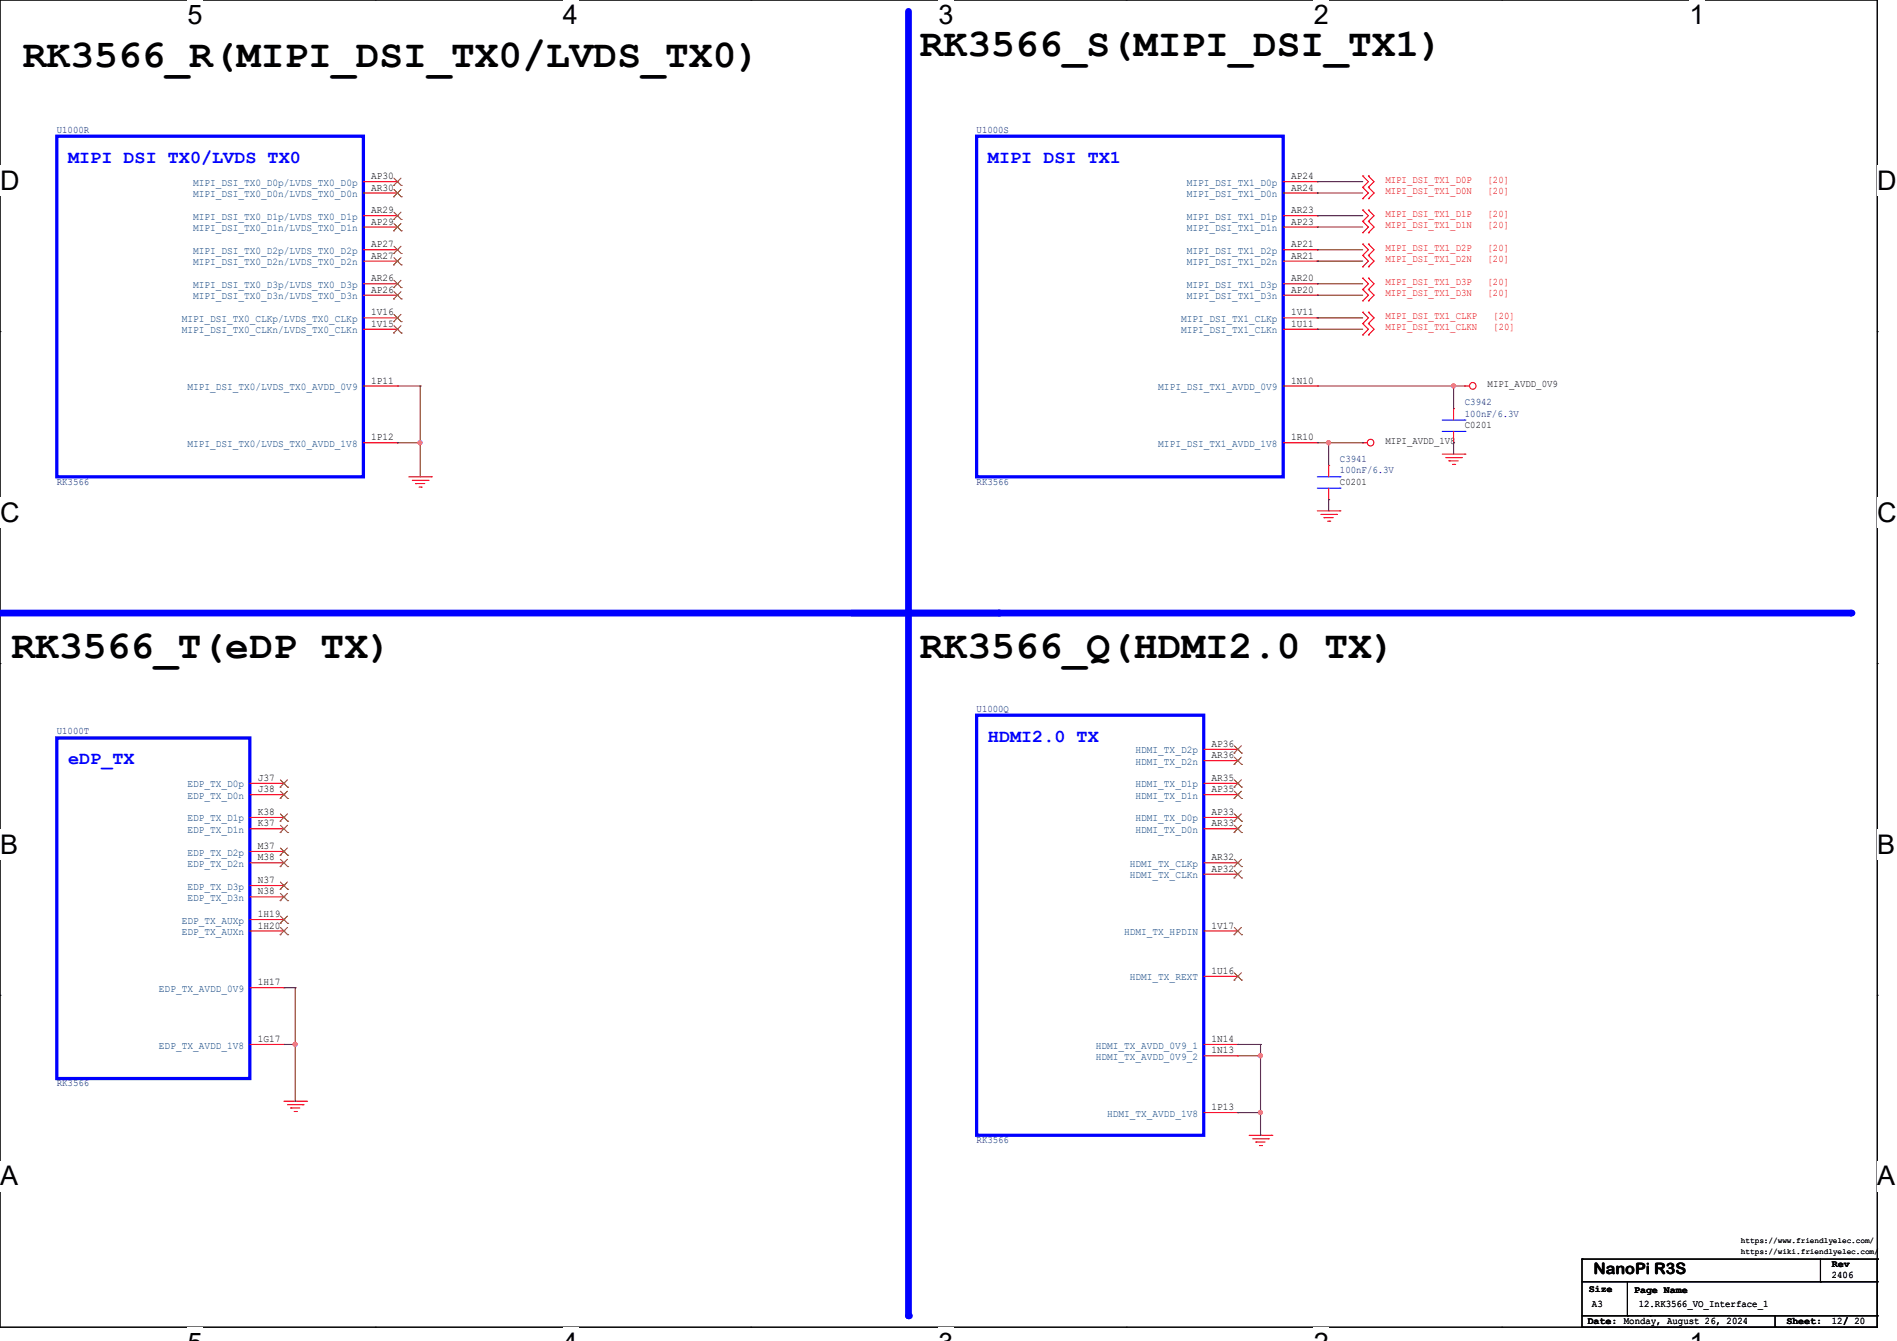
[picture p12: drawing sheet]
<svg xmlns="http://www.w3.org/2000/svg" width="297mm" height="210mm" viewBox="0 0 297 210" stroke-linecap="round" stroke-linejoin="round" font-family="sans-serif">
<path d="M0 0h293.9v207.9h-293.9z" fill="none" stroke="#000" stroke-width=".17"/>
<g fill="#fff">
<path d="M29.4 0h2.4v4.7h-2.4z"/>
<path d="M29.4 207.9h2.4v2.1h-2.4z"/>
</g>
<path d="M58.8 0h.1M58.8 207.9h.1" fill="none" stroke="#000" stroke-width=".17"/>
<g fill="#fff">
<path d="M88.1 0h2.4v4.7h-2.4z"/>
<path d="M88.1 207.9h2.4v2.1h-2.4z"/>
</g>
<path d="M117.6 0h.1M117.6 207.9h.1" fill="none" stroke="#000" stroke-width=".17"/>
<g fill="#fff">
<path d="M146.9 0h2.4v4.7h-2.4z"/>
<path d="M146.9 207.9h2.4v2.1h-2.4z"/>
</g>
<path d="M176.3 0h.1M176.3 207.9h.1" fill="none" stroke="#000" stroke-width=".17"/>
<g fill="#fff">
<path d="M205.7 0h2.4v4.7h-2.4z"/>
<path d="M205.7 207.9h2.4v2.1h-2.4z"/>
</g>
<path d="M235.1 0h.1M235.1 207.9h.1" fill="none" stroke="#000" stroke-width=".17"/>
<g fill="#fff">
<path d="M264.5 0h2.4v4.7h-2.4z"/>
<path d="M264.5 207.9h2.4v2.1h-2.4z"/>
<path d="M0 26h3v4.7h-3z"/>
<path d="M293.9 26h3.1v4.7h-3.1z"/>
<path d="M0 77.9h3v4.7h-3z"/>
<path d="M293.9 77.9h3.1v4.7h-3.1z"/>
</g>
<path d="M0 51.9h.1M293.9 51.9h.1" fill="none" stroke="#000" stroke-width=".17"/>
<g fill="#fff">
<path d="M0 129.9h2.8v4.7h-2.8z"/>
<path d="M293.9 129.9h2.9v4.7h-2.9z"/>
</g>
<path d="M0 103.9h.1M293.9 103.9h.1" fill="none" stroke="#000" stroke-width=".17"/>
<g fill="#fff">
<path d="M0 181.8h2.8v4.8h-2.8z"/>
<path d="M293.8 181.8h3v4.8h-3z"/>
</g>
<path d="M0 155.9h.1M293.9 155.9h.1" fill="none" stroke="#000" stroke-width=".17"/>
<path d="M142.2 1.8v204.3" fill="none" stroke="#00f" stroke-width="1.1"/>
<circle cx="142.2" cy="206.1" r=".53" fill="#00f"/>
<path d="M133.4 96h156.4" fill="none" stroke="#00f" stroke-width="1.1"/>
<circle cx="289.8" cy="96" r=".53" fill="#00f"/>
<path d="M0 96h156.5" fill="none" stroke="#00f" stroke-width="1.1"/>
<circle cx="156.5" cy="96" r=".53" fill="#00f"/>
<g fill="none" stroke="#f00" stroke-width=".17">
<path d="M56.9 28.4h5.3M56.9 30.2h5.3M56.9 33.8h5.3M56.9 35.6h5.3M56.9 39.1h5.3M62.2 28.4h.1M62.2 30.2h.1M62.2 33.8h.1M62.2 35.6h.1M62.2 39.1h.1M200.9 28.4h5.3M200.9 30.2h5.3"/>
<path d="M200.9 33.8h5.3M200.9 35.6h5.3M200.9 39.1h5.3M206.2 28.4h.1M206.2 30.2h.1M206.2 33.8h.1M206.2 35.6h.1M206.2 39.1h.1M213.4 29.3h.1M213.4 27.6h.1M213.4 31.1h.1M213.4 34.7h.1"/>
<path d="M213.4 32.9h.1M213.4 36.4h.1M213.4 38.2h.1M213.4 27.6l.8 .8-.8 .9M213.4 29.3l.8 .9-.8 .9M213.4 32.9l.8 .9-.8 .9M213.4 34.7l.8 .9-.8 .8M213.4 38.2l.8 .9-.8 .9M214.2 29.3h.1M214.2 27.6h.1M214.2 31.1h.1M214.2 34.7h.1"/>
<path d="M214.2 32.9h.1M214.2 36.4h.1M214.2 38.2h.1M214.2 27.6l.9 .8-.9 .9M214.2 29.3l.9 .9-.9 .9M214.2 32.9l.9 .9-.9 .9M214.2 34.7l.9 .9-.9 .8M214.2 38.2l.9 .9-.9 .9M56.9 40.9h5.3M56.9 44.4h5.3M56.9 46.2h5.3M56.9 49.8h5.3"/>
<path d="M56.9 51.6h5.3M62.2 40.9h.1M62.2 44.4h.1M62.2 46.2h.1M62.2 49.8h.1M62.2 51.6h.1M200.9 40.9h5.3M200.9 44.4h5.3M200.9 46.2h5.3M200.9 49.8h5.3M200.9 51.6h5.3M206.2 40.9h.1"/>
<path d="M206.2 44.4h.1M206.2 46.2h.1M206.2 49.8h.1M206.2 51.6h.1M213.4 50.7h.1M213.4 48.9h.1M213.4 52.5h.1M213.4 40h.1M213.4 41.8h.1M213.4 45.3h.1M213.4 43.6h.1M213.4 47.1h.1"/>
<path d="M213.4 48.9l.8 .9-.8 .9M213.4 50.7l.8 .9-.8 .9M213.4 40l.8 .9-.8 .9M213.4 43.6l.8 .8-.8 .9M213.4 45.3l.8 .9-.8 .9M214.2 50.7h.1M214.2 48.9h.1M214.2 52.5h.1M214.2 40h.1M214.2 41.8h.1M214.2 45.3h.1M214.2 43.6h.1"/>
<path d="M214.2 47.1h.1M214.2 48.9l.9 .9-.9 .9M214.2 50.7l.9 .9-.9 .9M214.2 40l.9 .9-.9 .9M214.2 43.6l.9 .8-.9 .9M214.2 45.3l.9 .9-.9 .9M56.9 60.5h5.3M56.9 69.3h5.3M62.2 60.5h.1M62.2 69.3h.1M64 74.7h3.6M64.6 75.2h2.4"/>
<path d="M65.1 75.7h.1M65.1 75.7h1.4M65.6 76.3h.4M66 76.3h.1M67 75.2h.1M67.6 74.7h.1M200.9 60.5h5.3M200.9 69.3h5.3M206.2 60.5h.1M206.2 69.3h.1M208 72.9h.1M208 78.2h.1"/>
<path d="M208 72.9v1.8M208 76.5v1.7M213.4 69.3h.1M213.4 69.3h.7M225.8 71.1h3.6M226.4 71.7h2.4M226.9 72.2h.1M226.9 72.2h1.4M227.4 72.7h.4M227.6 64h.1M227.6 69.3h.1M227.6 64v1.8"/>
<path d="M227.6 67.6v1.7M227.8 72.7h.1M228.8 71.7h.1M229.4 60.5h.1M229.4 71.1h.1M229.4 60.5h.7M206.2 80h3.6M206.8 80.6h2.5M207.3 81.1h.1M207.3 81.1h1.4M207.9 81.6h.3M208.2 81.6h.1"/>
<path d="M209.3 80.6h.1M209.8 80h.1M188.5 117.3h5.3M188.5 119.1h5.3M193.8 117.3h.1M193.8 119.1h.1M39.1 122.7h5.4M39.1 124.5h5.4M39.1 128h5.4M39.1 129.8h5.4M39.1 135.1h5.4M39.1 133.4h5.4"/>
<path d="M39.1 138.7h5.4M44.5 122.7h.1M44.5 124.5h.1M44.5 128h.1M44.5 129.8h.1M44.5 133.4h.1M44.5 135.1h.1M44.5 138.7h.1M188.5 122.7h5.3M188.5 124.5h5.3M188.5 128h5.3M188.5 129.8h5.3"/>
<path d="M188.5 135.1h5.3M188.5 136.9h5.3M193.8 122.7h.1M193.8 124.5h.1M193.8 128h.1M193.8 129.8h.1M193.8 135.1h.1M193.8 136.9h.1M39.1 145.8h5.4M39.1 140.5h5.4M39.1 144h5.4M39.1 154.7h5.4"/>
<path d="M44.5 140.5h.1M44.5 144h.1M44.5 145.8h.1M44.5 154.7h.1M188.5 145.8h5.3M188.5 152.9h5.3M193.8 145.8h.1M193.8 152.9h.1M39.1 163.6h5.4M44.5 163.6h.1M44.5 172.5h3.5M45 173h2.5"/>
<path d="M45.5 173.5h.1M45.5 173.5h1.4M46.1 174.1h.3M46.4 174.1h.1M47.5 173h.1M48 172.5h.1M188.5 163.6h5.3M188.5 165.4h5.3M188.5 174.2h5.3M193.8 163.6h.1M193.8 165.4h.1M193.8 174.2h.1"/>
<path d="M195.6 177.8h3.5M196.1 178.4h2.5M196.6 178.9h.1M196.6 178.9h1.5M197.2 179.4h.3M197.5 179.4h.1M198.6 178.4h.1M199.1 177.8h.1"/>
<circle cx="214.6" cy="69.3" r=".52"/>
<circle cx="230.6" cy="60.4" r=".52"/>
</g>
<g fill="none" stroke="#000" stroke-width=".17">
<path d="M247.7 197.2h.1M247.7 197.2v10.7M247.7 197.2h46.2M285 197.2v3.5M293.9 197.2h.1M293.9 197.2v10.7h-46.2M247.7 207.9h.1M247.7 200.7h46.2M247.7 206.1h46.2M254.8 206.1h.1M254.8 200.7v5.4M258.4 206.1h.1"/>
<path d="M277.9 207.9h.1M277.9 206.1v1.8M285 200.7h.1M293.9 200.7h.1M293.9 206.1h.1"/>
</g>
<path d="M8.9 21.3h48v53.4h-48zM152.9 21.3h48v53.4h-48zM8.9 115.6h30.2v53.3h-30.2zM152.9 112h35.6v65.8h-35.6z" fill="none" stroke="#00f" stroke-width=".51"/>
<g fill="none" stroke="#7f3f00" stroke-width=".16">
<path d="M61.6 29h.1M61.6 30.8h.1M61.6 34.4h.1M61.6 36.2h.1M61.6 39.7h.1M61.7 27.9l1.1 1.1M61.7 29.7l1.1 1.1M61.7 33.2l1.1 1.2M61.7 35l1.1 1.2M61.7 38.6l1.1 1.1M62.8 27.9l-1.2 1.1M62.8 29.7l-1.2 1.1"/>
<path d="M62.8 33.2l-1.2 1.2M62.8 35l-1.2 1.2M62.8 38.6l-1.2 1.1M62.8 29h.1M62.8 30.8h.1M62.8 34.4h.1M62.8 36.2h.1M62.8 39.7h.1M61.6 41.5h.1M61.6 45h.1M61.6 46.8h.1M61.6 50.4h.1"/>
<path d="M61.6 52.2h.1M61.7 40.3l1.1 1.2M61.7 43.9l1.1 1.1M61.7 45.7l1.1 1.1M61.7 49.2l1.1 1.2M61.7 51l1.1 1.2M62.8 40.3l-1.2 1.2M62.8 43.9l-1.2 1.1M62.8 45.7l-1.2 1.1M62.8 49.2l-1.2 1.2M62.8 51l-1.2 1.2M62.8 41.5h.1"/>
<path d="M62.8 45h.1M62.8 46.8h.1M62.8 50.4h.1M62.8 52.2h.1M193.2 117.9h.1M193.2 119.7h.1M193.3 116.8l1.1 1.1M193.3 118.6l1.1 1.1M194.4 116.8l-1.2 1.1M194.4 118.6l-1.2 1.1M194.4 117.9h.1M194.4 119.7h.1"/>
<path d="M43.9 123.3h.1M43.9 125.1h.1M43.9 128.6h.1M43.9 130.4h.1M43.9 133.9h.1M43.9 135.7h.1M43.9 139.3h.1M43.9 122.1l1.1 1.2M43.9 123.9l1.1 1.2M43.9 127.5l1.1 1.1M43.9 129.2l1.1 1.2M43.9 132.8l1.1 1.1"/>
<path d="M43.9 134.6l1.1 1.1M43.9 138.1l1.1 1.2M43.9 139.9l1.1 1.2M45 122.1l-1.1 1.2M45 123.9l-1.1 1.2M45 127.5l-1.1 1.1M45 129.2l-1.1 1.2M45 132.8l-1.1 1.1M45 134.6l-1.1 1.1M45 138.1l-1.1 1.2M45 139.9l-1.1 1.2M45 123.3h.1"/>
<path d="M45 125.1h.1M45 128.6h.1M45 130.4h.1M45 133.9h.1M45 135.7h.1M45 139.3h.1M193.2 123.3h.1M193.2 125.1h.1M193.2 128.6h.1M193.2 130.4h.1M193.2 135.7h.1M193.2 137.5h.1"/>
<path d="M193.3 122.1l1.1 1.2M193.3 123.9l1.1 1.2M193.3 127.5l1.1 1.1M193.3 129.2l1.1 1.2M193.3 134.6l1.1 1.1M193.3 136.4l1.1 1.1M194.4 122.1l-1.2 1.2M194.4 123.9l-1.2 1.2M194.4 127.5l-1.2 1.1M194.4 129.2l-1.2 1.2M194.4 134.6l-1.2 1.1M194.4 136.4l-1.2 1.1"/>
<path d="M194.4 123.3h.1M194.4 125.1h.1M194.4 128.6h.1M194.4 130.4h.1M194.4 135.7h.1M194.4 137.5h.1M43.9 141.1h.1M43.9 144.6h.1M43.9 146.4h.1M43.9 143.5l1.1 1.1M43.9 145.2l1.1 1.2M45 143.5l-1.1 1.1"/>
<path d="M45 145.2l-1.1 1.2M45 141.1h.1M45 144.6h.1M45 146.4h.1M193.2 146.4h.1M193.2 153.5h.1M193.3 145.2l1.1 1.2M193.3 152.4l1.1 1.1M194.4 145.2l-1.2 1.2M194.4 152.4l-1.2 1.1M194.4 146.4h.1M194.4 153.5h.1"/>
</g>
<path d="M206.2 74.7h3.6M206.2 76.5h3.6M209.8 74.7h.1M209.8 76.5h.1M225.8 65.8h3.6M225.8 67.6h3.6M229.4 65.8h.1M229.4 67.6h.1" fill="none" stroke="#00f" stroke-width=".17"/>
<g fill="none" stroke="#7f003f" stroke-width=".17">
<path d="M206.2 28.4h.1M206.2 30.2h.1M206.2 33.8h.1M206.2 35.6h.1M206.2 39.1h.1M206.2 28.4h7.2M206.2 30.2h7.2M206.2 33.8h7.2M206.2 35.6h7.2M206.2 39.1h7.2M206.2 49.8h.1M206.2 51.6h.1"/>
<path d="M206.2 40.9h.1M206.2 44.4h.1M206.2 46.2h.1M206.2 49.8h7.2M206.2 51.6h7.2M206.2 40.9h7.2M206.2 44.4h7.2M206.2 46.2h7.2M62.2 69.3h.1M62.2 60.5h.1M62.2 69.3h3.6M62.2 60.5h3.6"/>
<path d="M65.8 60.5h.1M65.8 69.3h.1M65.8 60.5v14.2M206.2 69.3h7.2M206.2 60.5h23.2M208 69.3h.1M208 78.2h.1M208 69.3v3.6M208 78.2v1.8M213.4 69.3h.1M227.6 60.5h.1M227.6 69.3h.1"/>
<path d="M227.6 60.5v3.5M227.6 69.3v1.8M229.4 60.5h.1M44.5 154.7h1.7M46.2 154.7h.1M46.2 154.7v17.8M44.5 163.6h1.7M46.2 163.6h.1M46.2 172.5h.1M193.8 163.6h.1M193.8 174.2h.1M193.8 163.6h3.6"/>
<path d="M193.8 174.2h3.6M193.8 165.4h3.6M197.4 163.6h.1M197.4 165.4h.1M197.4 177.8h.1M197.4 163.6v14.2"/>
</g>
<g fill="#f0f" stroke="#f0f" stroke-width=".17">
<circle cx="46.2" cy="163.6" r=".32"/>
<circle cx="197.3" cy="174.2" r=".32"/>
<circle cx="197.3" cy="165.3" r=".32"/>
<circle cx="65.8" cy="69.3" r=".32"/>
<circle cx="227.6" cy="60.4" r=".32"/>
<circle cx="208" cy="69.3" r=".32"/>
</g>
<g font-size="6.2">
<text x="3.6" y="10.5">RK3566_R(MIPI_DSI_TX0/LVDS_TX0)</text>
<text x="144" y="8.8">RK3566_S(MIPI_DSI_TX1)</text>
<text x="1.8" y="103">RK3566_T(eDP TX)</text>
<text x="144" y="103">RK3566_Q(HDMI2.0 TX)</text>
</g>
<g font-size="4.2">
<text x="29.4" y="3.8">5</text>
<text x="88.1" y="3.8">4</text>
<text x="146.9" y="3.8">3</text>
<text x="205.7" y="3.8">2</text>
<text x="264.5" y="3.8">1</text>
<text x="0" y="29.8">D</text>
<text x="293.9" y="29.8">D</text>
<text x="0" y="81.7">C</text>
<text x="293.9" y="81.7">C</text>
<text x="0" y="133.7">B</text>
<text x="293.9" y="133.7">B</text>
<text x="0" y="185.6">A</text>
<text x="293.9" y="185.6">A</text>
</g>
<g font-size="2.8" fill="#00f">
<text x="10.7" y="25.5">MIPI DSI TX0/LVDS TX0</text>
<text x="154.7" y="25.5">MIPI DSI TX1</text>
<text x="10.7" y="119.7">eDP_TX</text>
<text x="154.7" y="116.2">HDMI2.0 TX</text>
</g>
<text font-size="2.5" x="249.5" y="199.5">NanoPi R3S</text>
<g font-size="1.6" fill="#00007f">
<text x="8.9" y="20.8">U1000R</text>
<text x="152.9" y="20.8">U1000S</text>
<text x="229.4" y="63.5">C3942</text>
<text x="229.4" y="65.2">100nF/6.3V</text>
<text x="8.9" y="75.9">RK3566</text>
<text x="152.9" y="75.9">RK3566</text>
<text x="209.8" y="72.3">C3941</text>
<text x="209.8" y="74.1">100nF/6.3V</text>
<text x="152.9" y="111.5">U1000Q</text>
<text x="8.9" y="115">U1000T</text>
<text x="8.9" y="170.1">RK3566</text>
<text x="152.9" y="179">RK3566</text>
</g>
<g font-size="1.6" fill="#003f7f">
<text x="30.2" y="29.1">MIPI_DSI_TX0_D0p/LVDS_TX0_D0p</text>
<text x="185.8" y="29.1">MIPI_DSI_TX1_D0p</text>
<text x="30.2" y="30.9">MIPI_DSI_TX0_D0n/LVDS_TX0_D0n</text>
<text x="30.2" y="34.4">MIPI_DSI_TX0_D1p/LVDS_TX0_D1p</text>
<text x="185.8" y="30.9">MIPI_DSI_TX1_D0n</text>
<text x="185.8" y="34.4">MIPI_DSI_TX1_D1p</text>
<text x="30.2" y="36.2">MIPI_DSI_TX0_D1n/LVDS_TX0_D1n</text>
<text x="30.2" y="39.8">MIPI_DSI_TX0_D2p/LVDS_TX0_D2p</text>
<text x="30.2" y="41.5">MIPI_DSI_TX0_D2n/LVDS_TX0_D2n</text>
<text x="185.8" y="36.2">MIPI_DSI_TX1_D1n</text>
<text x="185.8" y="39.8">MIPI_DSI_TX1_D2p</text>
<text x="185.8" y="41.5">MIPI_DSI_TX1_D2n</text>
<text x="30.2" y="45.1">MIPI_DSI_TX0_D3p/LVDS_TX0_D3p</text>
<text x="30.2" y="46.9">MIPI_DSI_TX0_D3n/LVDS_TX0_D3n</text>
<text x="185.8" y="45.1">MIPI_DSI_TX1_D3p</text>
<text x="185.8" y="46.9">MIPI_DSI_TX1_D3n</text>
<text x="28.4" y="50.4">MIPI_DSI_TX0_CLKp/LVDS_TX0_CLKp</text>
<text x="28.4" y="52.2">MIPI_DSI_TX0_CLKn/LVDS_TX0_CLKn</text>
<text x="184.9" y="50.4">MIPI_DSI_TX1_CLKp</text>
<text x="184.9" y="52.2">MIPI_DSI_TX1_CLKn</text>
<text x="29.3" y="61.1">MIPI_DSI_TX0/LVDS_TX0_AVDD_0V9</text>
<text x="181.4" y="61.1">MIPI_DSI_TX1_AVDD_0V9</text>
<text x="29.3" y="70">MIPI_DSI_TX0/LVDS_TX0_AVDD_1V8</text>
<text x="181.4" y="70">MIPI_DSI_TX1_AVDD_1V8</text>
<text x="177.8" y="118">HDMI_TX_D2p</text>
<text x="177.8" y="119.8">HDMI_TX_D2n</text>
<text x="29.3" y="123.3">EDP_TX_D0p</text>
<text x="29.3" y="125.1">EDP_TX_D0n</text>
<text x="177.8" y="123.3">HDMI_TX_D1p</text>
<text x="177.8" y="125.1">HDMI_TX_D1n</text>
<text x="29.3" y="128.7">EDP_TX_D1p</text>
<text x="29.3" y="130.4">EDP_TX_D1n</text>
<text x="177.8" y="128.7">HDMI_TX_D0p</text>
<text x="177.8" y="130.4">HDMI_TX_D0n</text>
<text x="29.3" y="134">EDP_TX_D2p</text>
<text x="29.3" y="135.8">EDP_TX_D2n</text>
<text x="176.9" y="135.8">HDMI_TX_CLKp</text>
<text x="176.9" y="137.5">HDMI_TX_CLKn</text>
<text x="29.3" y="139.3">EDP_TX_D3p</text>
<text x="29.3" y="141.1">EDP_TX_D3n</text>
<text x="28.4" y="144.7">EDP_TX_AUXp</text>
<text x="28.4" y="146.4">EDP_TX_AUXn</text>
<text x="176" y="146.4">HDMI_TX_HPDIN</text>
<text x="24.9" y="155.3">EDP_TX_AVDD_0V9</text>
<text x="176.9" y="153.5">HDMI_TX_REXT</text>
<text x="24.9" y="164.2">EDP_TX_AVDD_1V8</text>
<text x="171.6" y="164.2">HDMI_TX_AVDD_0V9_1</text>
<text x="171.6" y="166">HDMI_TX_AVDD_0V9_2</text>
<text x="173.4" y="174.9">HDMI_TX_AVDD_1V8</text>
</g>
<g font-size="1.6">
<text x="58.1" y="28.1">AP30</text>
<text x="58.1" y="29.8">AR30</text>
<text x="202.1" y="28.1">AP24</text>
<text x="202.1" y="29.8">AR24</text>
<text x="58.1" y="33.4">AR29</text>
<text x="58.1" y="35.2">AP29</text>
<text x="202.1" y="33.4">AR23</text>
<text x="202.1" y="35.2">AP23</text>
<text x="58.1" y="38.7">AP27</text>
<text x="58.1" y="40.5">AR27</text>
<text x="202.1" y="38.7">AP21</text>
<text x="202.1" y="40.5">AR21</text>
<text x="58.1" y="44.1">AR26</text>
<text x="58.1" y="45.8">AP26</text>
<text x="202.1" y="44.1">AR20</text>
<text x="202.1" y="45.8">AP20</text>
<text x="58.1" y="49.4">1V16</text>
<text x="58.1" y="51.2">1V15</text>
<text x="202.1" y="49.4">1V11</text>
<text x="202.1" y="51.2">1U11</text>
<text x="58.1" y="60.1">1P11</text>
<text x="202.1" y="60.1">1N10</text>
<text x="232.9" y="60.6">MIPI_AVDD_0V9</text>
<text x="58.1" y="69">1P12</text>
<text x="202.1" y="69">1R10</text>
<text x="216.9" y="69.5">MIPI_AVDD_1V8</text>
<text x="229.4" y="67">C0201</text>
<text x="209.8" y="75.9">C0201</text>
<text x="189.7" y="117">AP36</text>
<text x="189.7" y="118.7">AR36</text>
<text x="40.3" y="122.3">J37</text>
<text x="40.3" y="124.1">J38</text>
<text x="189.7" y="122.3">AR35</text>
<text x="189.7" y="124.1">AP35</text>
<text x="40.3" y="127.6">K38</text>
<text x="40.3" y="129.4">K37</text>
<text x="189.7" y="127.6">AP33</text>
<text x="189.7" y="129.4">AR33</text>
<text x="40.3" y="133">M37</text>
<text x="40.3" y="134.7">M38</text>
<text x="189.7" y="134.7">AR32</text>
<text x="189.7" y="136.5">AP32</text>
<text x="40.3" y="138.3">N37</text>
<text x="40.3" y="140.1">N38</text>
<text x="40.3" y="143.6">1H19</text>
<text x="40.3" y="145.4">1H20</text>
<text x="189.7" y="145.4">1V17</text>
<text x="40.3" y="154.3">1H17</text>
<text x="189.7" y="152.5">1U16</text>
<text x="40.3" y="163.2">1G17</text>
<text x="189.7" y="163.2">1N14</text>
<text x="189.7" y="165">1N13</text>
<text x="189.7" y="173.9">1P13</text>
<text x="248.8" y="202.4">Size</text>
<text x="255.9" y="202.5">Page Name</text>
<text x="286.8" y="200.2">2406</text>
<text x="286.8" y="198.5">Rev</text>
<text x="248.6" y="207.3">Date: Monday, August 26, 2024</text>
<text x="249.3" y="204.6">A3</text>
<text x="256.6" y="204.6">12.RK3566_VO_Interface_1</text>
<text x="279.7" y="207.3">Sheet:</text>
<text x="286.8" y="207.3">12/ 20</text>
</g>
<g font-size="1.6" fill="#f00">
<text x="216.9" y="28.6">MIPI_DSI_TX1_D0P</text>
<text x="232.9" y="28.6">[20]</text>
<text x="216.9" y="30.4">MIPI_DSI_TX1_D0N</text>
<text x="216.9" y="34">MIPI_DSI_TX1_D1P</text>
<text x="216.9" y="35.7">MIPI_DSI_TX1_D1N</text>
<text x="232.9" y="30.4">[20]</text>
<text x="232.9" y="34">[20]</text>
<text x="232.9" y="35.7">[20]</text>
<text x="216.9" y="39.3">MIPI_DSI_TX1_D2P</text>
<text x="216.9" y="41.1">MIPI_DSI_TX1_D2N</text>
<text x="232.9" y="39.3">[20]</text>
<text x="232.9" y="41.1">[20]</text>
<text x="216.9" y="44.6">MIPI_DSI_TX1_D3P</text>
<text x="216.9" y="46.4">MIPI_DSI_TX1_D3N</text>
<text x="232.9" y="44.6">[20]</text>
<text x="232.9" y="46.4">[20]</text>
<text x="216.9" y="50">MIPI_DSI_TX1_CLKP</text>
<text x="216.9" y="51.7">MIPI_DSI_TX1_CLKN</text>
<text x="233.8" y="50">[20]</text>
<text x="233.8" y="51.7">[20]</text>
</g>
<g font-size="1.2">
<text x="272.6" y="196.4">https://wiki.friendlyelec.com/</text>
<text x="272.6" y="194.6">https://www.friendlyelec.com/</text>
</g>
</svg>
